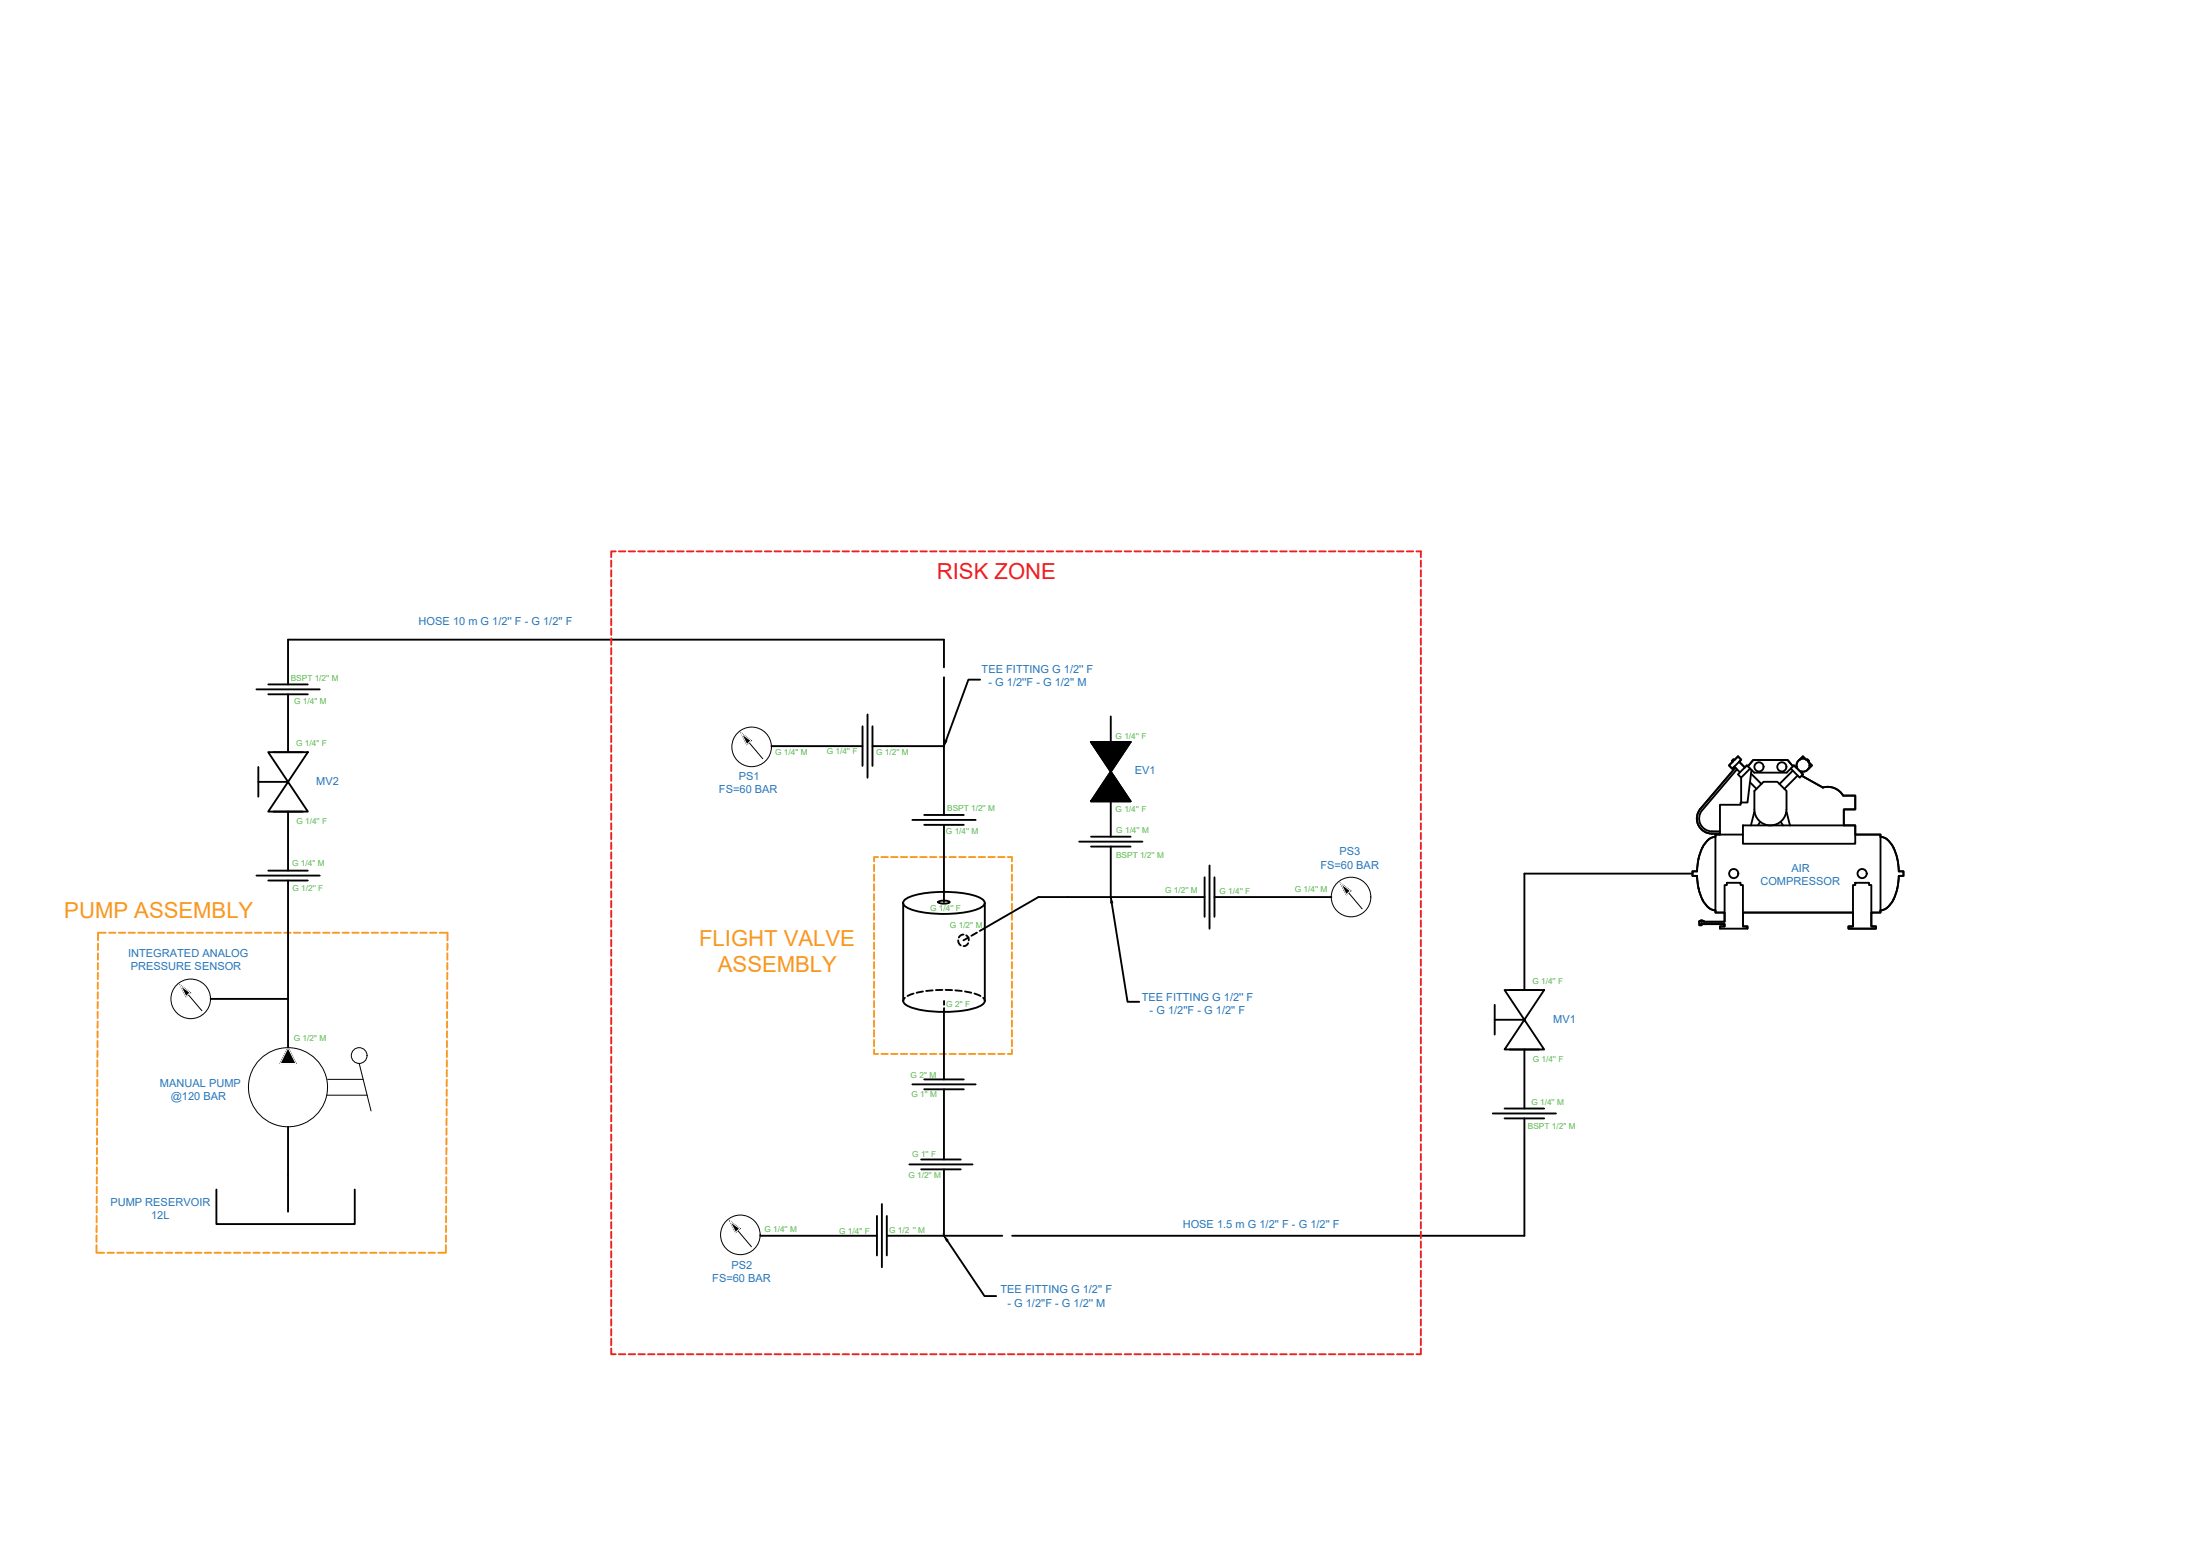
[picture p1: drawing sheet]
<svg xmlns="http://www.w3.org/2000/svg" width="297mm" height="210mm" viewBox="0 0 297 210" stroke-linecap="round" stroke-linejoin="round" font-family="sans-serif">
<!-- layer: 0 -->
<g fill="none" stroke="#f8991e" stroke-width=".25">
<path d="M118 116.7v.9M118 118v.9M118 119.4v.8M118.6 115.7h-.6v.6M119 115.7h.9M120.3 115.7h.9M121.6 115.7h.9M122.9 115.7h.9M124.2 115.7h.9M125.6 115.7h.8M126.9 115.7h.8M128.2 115.7h.9"/>
<path d="M129.5 115.7h.9M130.8 115.7h.9M132.1 115.7h.9M133.4 115.7h.9M134.8 115.7h.8M136.1 115.7h.5v.6M136.6 116.7v.9M136.6 118v.9M136.6 119.4v.8M13.2 139.2v.9M13.2 137.9v.8M13.2 136.6v.8"/>
<path d="M13.2 135.2v.9M13.2 133.9v.9M13.2 132.6v.9M13.2 131.3v.9M13.2 130v.9M13.2 128.7v.9M13.2 127.4v.8M14.3 125.9h-1.1v1M14.7 125.9h.9M16 125.9h.9M17.4 125.9h.8M18.7 125.9h.8"/>
<path d="M20 125.9h.9M21.3 125.9h.9M22.6 125.9h.9M23.9 125.9h.9M25.2 125.9h.9M26.5 125.9h.9M27.9 125.9h.8M29.2 125.9h.8M30.5 125.9h.9M31.8 125.9h.9M33.1 125.9h.9M34.4 125.9h.9"/>
<path d="M35.7 125.9h.9M37 125.9h.9M38.4 125.9h.8M39.7 125.9h.9M41 125.9h.9M42.3 125.9h.9M43.6 125.9h.9M44.9 125.9h.9M46.2 125.9h.9M47.6 125.9h.8M48.9 125.9h.8M50.2 125.9h.9"/>
<path d="M51.5 125.9h.9M52.8 125.9h.9M54.1 125.9h.9M55.4 125.9h.9M56.7 125.9h.9M58.1 125.9h.8M59.4 125.9h1v1M60.4 139.2v.9M60.4 136.6v.8M60.4 137.9v.8M60.4 133.9v.9M60.4 135.2v.9"/>
<path d="M60.4 132.6v.9M60.4 131.3v.9M60.4 130v.9M60.4 128.7v.9M60.4 127.4v.8M118 120.7v.8M118 122v.8M118 123.3v.9M118 124.6v.9M118 125.9v.9M118 127.2v.9M118 128.5v.9"/>
<path d="M118 129.9v.8M118 131.2v.8M118 132.5v.9M118 133.8v.9M118 135.1v.9M118 136.4v.9M118 137.7v.9M118 139.1v.8M136.6 120.7v.8M136.6 122v.8M136.6 123.3v.9M136.6 124.6v.9"/>
<path d="M136.6 125.9v.9M136.6 127.2v.9M136.6 128.5v.9M136.6 129.9v.8M136.6 131.2v.8M136.6 132.5v.9M136.6 133.8v.9M136.6 135.1v.9M136.6 136.4v.9M136.6 137.7v.9M136.6 139.1v.8M13.1 157.6v.9"/>
<path d="M13.1 158.9v.9M13.1 156.3v.8M13.1 153.6v.9M13.1 154.9v.9M13.1 151v.9M13.1 152.3v.9M13.1 149.7v.9M13.1 147.1v.8M13.1 148.4v.9M13.1 145.8v.8M13.2 144.4l-.1 .9M13.2 143.1v.9"/>
<path d="M13.2 140.5v.9M13.2 141.8v.9M60.3 157.6v.9M60.3 158.9l-.1 .9M60.3 156.3v.8M60.3 153.6v.9M60.3 154.9v.9M60.3 151v.9M60.3 152.3v.9M60.3 149.7v.9M60.3 147.1v.8M60.3 148.4v.9"/>
<path d="M60.3 145.8v.8M60.3 143.1v.9M60.3 144.4v.9M60.3 140.5v.9M60.3 141.8v.9M118 141.7v.6h.6M118 140.4v.8M119 142.3h.9M120.3 142.3h.9M121.6 142.3h.9M122.9 142.3h.9M124.2 142.3h.9"/>
<path d="M125.6 142.3h.8M126.9 142.3h.8M128.2 142.3h.9M129.5 142.3h.9M130.8 142.3h.9M132.1 142.3h.9M133.4 142.3h.9M134.8 142.3h.8M136.6 141.7v.6h-.5M136.6 140.4v.8M13 168.1v1h1.1M13 166.8v.8"/>
<path d="M13 164.1v.9M13 165.4v.9M13.1 162.8v.9M13.1 160.2v.9M13.1 161.5v.9M14.5 169.1h.9M15.8 169.1h.9M17.1 169.1h.9M18.4 169.1h.9M19.8 169.1h.8M21.1 169.1h.8M22.4 169.1h.9"/>
<path d="M23.7 169.1h.9M25 169.1h.9M26.3 169.1h.9M27.6 169.1h.9M29 169.1h.8M30.3 169.1h.8M31.6 169.1h.9M32.9 169.1h.9M34.2 169.1h.9M35.5 169.1h.9M36.8 169.1h.9M38.1 169.1h.9"/>
<path d="M39.5 169.1h.8M40.8 169.1h.9M42.1 169.1h.9M43.4 169.1h.9M44.7 169.1h.9M46 169.1h.9M47.3 169.1h.9M48.6 169.1h.9M50 169.1h.8M51.3 169.1h.9M52.6 169.1h.9M53.9 169.1h.9"/>
<path d="M55.2 169.1h.9M56.5 169.1h.9M57.8 169.1h.9M60.2 168.1v1h-1M60.2 166.8v.8M60.2 164.1v.9M60.2 165.4v.9M60.2 161.5v.9M60.2 162.8v.9M60.2 160.2v.9"/>
</g>
<g fill="none" stroke="#000" stroke-width=".25">
<path d="M38.9 93.7v7.8M127.5 90.1v-3.8h-88.6v6.1M127.5 91.4v18.6M132.3 91.7h-1.5l-3.1 8.3M150 96.7v3.5M38.9 109.6v7.9M38.9 118.9v22.5M104.2 100.7h12.3M117.8 100.7h9.7M127.5 111.3v10.5M150 108.2v4.7M150 114.3v6.8"/>
<path d="M228.5 117.9h-22.7v15.7M121.9 121.9v13.2M122 121.6a4.1 4.1 0 0 1 2.4-1 16.6 16.6 0 0 1 7.6 .4l.8 .6 .2 .3a1.85 1.85 0 0 1-1.7 1 16.9 16.9 0 0 1-8.4-.2l-.9-.5-.1-.3zM122.2 134.7l-.3 .4M123.3 134.1l-.8 .3M124.6 133.8l-.8 .2M125.9 133.7l-.9 .1M126.7 121.8a1.57 1.57 0 0 1 1.5 0 1.57 1.57 0 0 1-1.5 0zM127.2 133.6l-.8 .1M127.5 135.1v.5M127.5 136.1v9.6M127.7 133.6l.9 .1"/>
<path d="M129 133.7l.9 .1M129.4 126.9l.1 .4 .2 .3M130.1 126.1l-.4 .2-.2 .3M130.3 133.8l.8 .2M130.5 126.3l.2 .2 .1 .4M130.7 127.3l-.2 .3-.4 .1M130.8 126.5l-.7 .4M131.6 134.1l.8 .3M131.9 125.9l-.7 .4M132.7 134.7l.3 .4M133 135.1a1.51 1.51 0 0 1-1.3 1 16.3 16.3 0 0 1-9-.2l-.7-.5-.1-.3M133 121.9v13.2"/>
<path d="M150.1 121.9l2.1 13.3h1.6M162.6 121.1h-22.4l-7.9 4.6M164 121.1h15.8M127.5 147v9.5M127.5 157.8v9M205.8 151v15.8h-69.1M205.8 141.7v7.9M102.6 166.8h15.8M119.7 166.8h15.6M127.9 167.5l5 7.4h1.6"/>
</g>
<!-- layer: SYMS -->
<g fill="none" stroke="#000" stroke-width=".25">
<path d="M34.6 93.1h8.6M36.2 92.4h5.4M36.2 93.7h5.4M116.5 98v5.4M117.1 96.4v8.6M117.8 98v5.4M34.6 118.2h8.6M34.9 103.5v4M34.9 105.5h4M36.2 101.5l5.4 8.1h-5.4l5.4-8.1zM36.2 117.5h5.4M36.2 118.9h5.4"/>
<path d="M36.9 101.5h4M36.9 109.6h4M123.2 110.7h8.5M124.8 110h5.3M124.8 111.3h5.3M145.7 113.6h8.5M147.3 100.2h5.4l-2.7 4zM147.3 100.2l5.4 8h-5.4l5.4-8zM147.3 112.9h5.4M147.3 114.3h5.4M150 104.2l2.7 4h-5.4zM162.6 118.4v5.4"/>
<path d="M163.3 116.8v8.6M164 118.4v5.4M229.1 117.6h-.6v.6h.6a5.9 5.9 0 0 0 1.7 4.4M229.6 109.2a2.04 2.04 0 0 0-.3 2.1 2.04 2.04 0 0 0 1.8 1.2M231.1 112.5h1.1v.2h-.6v.3a2.49 2.49 0 0 0-1.9 1.8l-.4 1.5-.2 1.3M231.1 112.5h1.1M234.2 102.6l-.2-.1-.2 .2 .1 .1M234.2 103.5l.7 .8M234.3 103.6l-4.7 5.6M234.5 103.9l-4.7 5.5a1.73 1.73 0 0 0-.2 1.8 1.73 1.73 0 0 0 1.5 1h1.1M234.7 102.1l.4 .4-1.2 1.3-.5-.5zM234.8 102.8l.8 .8"/>
<path d="M235.1 105v3.3M235.3 111.4h15.2v2.5h-15.2zM235.3 112.7h-3.7v10.5h1.3M236 103.4l.7-.8h4.7l.7 .8M236.3 105.6l.9 .9M236.3 103.7l-1.2 1.3-.4-.5 1.2-1.2 1 1h4.3l1-1 1.2 1.2-.4 .5-1.2-1.3M236.4 104.4l1.4 1.4M236.5 103.9l-.6 4.4h-.9v.3h-2.8v4.1M236.9 106.8l1.2-1.3h1.9l1.2 1.3v2.5a2.16 2.16 0 0 1-2.2 2.1 2.16 2.16 0 0 1-2.1-2.1zM236.9 109.6l-.5 1.8M237.6 111l-.3 .4M240.4 111l.3 .4"/>
<path d="M241.2 109.6l.5 1.8M242.1 104l-1.8 1.8M242.6 103.5l-.1 .1-.3-.3-.1 .1-.7-.8h-4.7l-.7 .8-.1-.1-.3 .3-.8-.8 .3-.3-.4-.4-.5 .5-.2-.1-.2 .2 .1 .1-.5 .5 .5 .5 .3-.3 .1 .1-4.7 5.6M242.6 103.5l-.1 .1M242.7 104.7l-1.8 1.8M243 102.6l.4-.5 .5 .5 .1-.1 .2 .2-.1 .1 .5 .5-.4 .5 .4-.5-.4-.4M243 102.5a.87 .87 0 0 0-.4 1M243.1 104.3l.1-.1-.1 .1 .3 .2-.1 .2 2.8 1.6-2.8-1.6M243.8 102.5l-.4-.4-.4 .5M243.9 102.6l.1-.1 .2 .2-.1 .1M244.2 103.7a.87 .87 0 0 1-1 .4M246.1 106.3a2.42 2.42 0 0 1 2.8 1.1"/>
<path d="M248.9 111.4v-2.1h1.6v-1.9h-1.6h1.6v1.9h-1.6v2.1h1.6v1.3h3.4v.3a2.7 2.7 0 0 1 2.1 2.1l.2 1.2 .2 1.3M250.2 119.5h.3v-.3h1.9v.3h.3v5.5h.6v.4h-3.7v-.4h.6zM250.5 112.7h3.4v10.5h-1.2M256.4 117.6h.6v.6h-.6a5.9 5.9 0 0 1-1.7 4.4M201.8 135.6v4.1M201.8 137.7h4M203.1 133.6l5.4 8.1h-5.4l5.4-8.1zM203.8 133.6h4M229.4 124.4a.39 .39 0 0 1 .7 0M229.4 124.4v.5h.4v-.3l.1 .1h3v.3h-.7v.4M230.1 124.4h2.8v-4.9h.3v-.3h1.8v.3h.3v5.5h.6v.4M230.8 122.6l.2 .1 .6 .2v.3h1.3v1.2h-2.8"/>
<path d="M235.3 123.2h14.9M254.7 122.6l-.2 .1-.6 .2v.3h-1.2v1.8h.6v.4h-3.7v-.4h.6v-1.8h-14.9v1.8h.6v.4h-3.7v-.4h.7v-.3h-3l-.1-.1v.3h-.4v-.5M38.9 158.6v5M122.8 157.2h8.5M123.2 146.4h8.5M124.4 156.5h5.3M124.4 157.8h5.3M124.8 145.7h5.3M124.8 147h5.3M201.5 150.3h8.6M203.1 149.6h5.4M203.1 151h5.4"/>
<path d="M203.8 141.7h4M29.2 160.6v4.6h18.7v-4.6M118.4 164.1v5.4M119.1 162.5v8.6M119.7 164.1v5.4"/>
<circle cx="234.1" cy="117.9" r=".62"/>
<circle cx="237.5" cy="103.5" r=".62"/>
<circle cx="240.6" cy="103.5" r=".62"/>
<circle cx="243.4" cy="103.3" r=".87"/>
<circle cx="251.4" cy="117.9" r=".62"/>
</g>
<g fill="none" stroke="#000" stroke-width=".14">
<path d="M100.1 99l2.9 3.4M100.1 99l1.3 1-.6 .5zM181 119.3l2.9 3.4M181 119.3l1.3 .9-.5 .6zM24.4 133l2.9 3.4M24.4 133l1.3 1-.6 .5zM38.9 141.4l1.1 2.2h-2.2zM44.1 147.8h5.5M44.2 145.7h4.8M48.5 143.6l1.6 6.4M98.6 164.9l2.9 3.4M98.6 164.9l1.3 .9-.6 .6z"/>
<circle cx="101.5" cy="100.8" r="2.67"/>
<circle cx="25.8" cy="134.8" r="2.67"/>
<circle cx="182.4" cy="121.1" r="2.67"/>
<circle cx="38.9" cy="146.8" r="5.3"/>
<circle cx="48.5" cy="142.5" r="1.06"/>
<circle cx="100" cy="166.7" r="2.67"/>
</g>
<g fill="#000" stroke="#000" stroke-width=".14">
<path d="M149.9 104.1l.1 .1zM38.9 141.4l1.1 2.2h-2.2z"/>
<path d="M100.1 99l1.3 1h-.8zM100.6 100l.2 .5 .6-.5z"/>
<path d="M147.3 100.2h2.7zM147.3 100.2h2.7z"/>
<path d="M147.3 108.1l2.7 .1zM147.3 108.1l2.7 .1h-2.7z"/>
<path d="M150 104.2l2.6 3.9zM150 104.2l2.6 3.9h-5.3z"/>
<path d="M150.4 108.1l2.3 .1zM150.4 108.1l2.3 .1z"/>
<path d="M147.3 100.2l2.7 3.9 2.6-3.9zM147.3 100.2l2.7 3.9h-.1z"/>
<path d="M150.4 100.2h2.3zM150.4 100.2h2.2z"/>
<path d="M181 119.3l1.3 .9h-.8zM181.5 120.2l.3 .6 .5-.6z"/>
<path d="M24.4 133l1.3 1h-.8zM24.9 134l.2 .5 .6-.5z"/>
<path d="M98.6 164.9l1.3 .9h-.8zM99.1 165.8l.2 .6 .6-.6z"/>
</g>
<path d="M100.1 99l1.3 1-.6 .5zM181 119.3l1.3 .9-.5 .6zM24.4 133l1.3 1-.6 .5zM38.9 141.4l1.1 2.2h-2.2zM98.6 164.9l1.3 .9-.6 .6z" fill="none" stroke="#fafafa" stroke-width=".14"/>
<!-- layer: 0 -->
<path d="M127.6 99.9l.3 .1-.4 .7zM150 121.1l.2 .8h-.2zM127.5 166.8l.5 .6-.2 .1z" fill="#000" stroke="#000" stroke-width=".14"/>
<!-- layer: WIRES -->
<path d="M28.4 134.8h10.5M38.9 152.1v6.5" fill="none" stroke="#000" stroke-width=".25"/>
<!-- layer: 0 -->
<g fill="none" stroke="#ed1f24" stroke-width=".25">
<path d="M82.5 75.7v.8M82.5 77v.8M82.5 78.3v.8M82.5 79.6v.9M83.1 74.4h-.6v.8M83.6 74.4h.8M84.9 74.4h.9M86.2 74.4h.9M87.5 74.4h.9M88.8 74.4h.9M90.1 74.4h.9M91.4 74.4h.9"/>
<path d="M92.7 74.4h.9M94.1 74.4h.8M95.4 74.4h.9M96.7 74.4h.9M98 74.4h.9M99.3 74.4h.9M100.6 74.4h.9M101.9 74.4h.9M103.3 74.4h.8M104.6 74.4h.8M105.9 74.4h.9M107.2 74.4h.9"/>
<path d="M108.5 74.4h.9M109.8 74.4h.9M111.1 74.4h.9M112.5 74.4h.8M113.8 74.4h.8M115.1 74.4h.9M116.4 74.4h.9M117.7 74.4h.9M119 74.4h.9M120.3 74.4h.9M121.6 74.4h.9M123 74.4h.8"/>
<path d="M124.3 74.4h.8M125.6 74.4h.9M126.9 74.4h.9M128.2 74.4h.9M129.5 74.4h.9M130.8 74.4h.9M132.2 74.4h.8M133.5 74.4h.8M134.8 74.4h.9M136.1 74.4h.9M137.4 74.4h.9M138.7 74.4h.9"/>
<path d="M140 74.4h.9M141.3 74.4h.9M142.7 74.4h.8M144 74.4h.8M145.3 74.4h.9M146.6 74.4h.9M147.9 74.4h.9M149.2 74.4h.9M150.5 74.4h.9M151.8 74.4h.9M153.2 74.4h.8M154.5 74.4h.8"/>
<path d="M155.8 74.4h.9M157.1 74.4h.9M158.4 74.4h.9M159.7 74.4h.9M161 74.4h.9M162.4 74.4h.8M163.7 74.4h.8M165 74.4h.9M166.3 74.4h.9M167.6 74.4h.9M168.9 74.4h.9M170.2 74.4h.9"/>
<path d="M171.5 74.4h.9M172.9 74.4h.8M174.2 74.4h.8M175.5 74.4h.9M176.8 74.4h.9M178.1 74.4h.9M179.4 74.4h.9M180.7 74.4h.9M182.1 74.4h.8M183.4 74.4h.8M184.7 74.4h.9M186 74.4h.9"/>
<path d="M187.3 74.4h.9M188.6 74.4h.9M189.9 74.4h.9M191.2 74.4h.6v.8M191.8 75.7v.8M191.8 77v.8M191.8 78.3v.8M191.8 79.6v.9M82.5 80.9v.9M82.5 82.2v.9M82.5 83.5v.9M82.5 84.8v.9"/>
<path d="M82.5 86.2v.8M82.5 87.5v.8M82.5 88.8v.9M82.5 90.1v.9M82.5 91.4v.9M82.5 92.7v.9M82.5 94v.9M82.5 95.4v.8M82.5 96.7v.8M82.5 98v.9M82.5 99.3v.9M191.8 80.9v.9"/>
<path d="M191.8 82.2v.9M191.8 83.5v.9M191.8 84.8v.9M191.8 86.2v.8M191.8 87.5v.8M191.8 88.8v.9M191.8 90.1v.9M191.8 91.4v.9M191.8 92.7v.9M191.8 94v.9M191.8 95.4v.8M191.8 96.7v.8"/>
<path d="M191.8 98v.9M191.8 99.3v.9M82.5 100.6v.9M82.5 101.9v.9M82.5 103.2v.9M82.5 104.5v.9M82.5 105.9v.8M82.5 107.2v.8M82.5 108.5v.9M82.5 109.8v.9M82.5 111.1v.9M82.5 112.4v.9"/>
<path d="M82.5 113.7v.9M82.5 115v.9M82.5 116.4v.8M82.5 117.7v.9M82.5 119v.9M191.8 100.6v.9M191.8 101.9v.9M191.8 103.2v.9M191.8 104.5v.9M191.8 105.9v.8M191.8 107.2v.8M191.8 108.5v.9"/>
<path d="M191.8 109.8v.9M191.8 111.1v.9M191.8 112.4v.9M191.8 113.7v.9M191.8 115v.9M191.8 116.4v.8M191.8 117.7v.9M191.8 119v.9M82.5 120.3v.9M82.5 121.6v.9M82.5 122.9v.9M82.5 124.2v.9"/>
<path d="M82.5 125.6v.8M82.5 126.9v.8M82.5 128.2v.8M82.5 129.5v.9M82.5 130.8v.9M82.5 132.1v.9M82.5 133.4v.9M82.5 134.7v.9M82.5 136.1v.8M82.5 137.4v.8M82.5 138.7v.9M82.5 140v.9"/>
<path d="M191.8 120.3v.9M191.8 121.6v.9M191.8 122.9v.9M191.8 124.2v.9M191.8 125.6v.8M191.8 126.9v.8M191.8 128.2v.8M191.8 129.5v.9M191.8 130.8v.9M191.8 132.1v.9M191.8 133.4v.9M191.8 134.7v.9"/>
<path d="M191.8 136.1v.8M191.8 137.4v.8M191.8 138.7v.9M191.8 140v.9M82.5 141.3v.9M82.5 142.6v.9M82.5 143.9v.9M82.5 145.3v.8M82.5 146.6v.8M82.5 147.9v.9M82.5 149.2v.9M82.5 150.5v.9"/>
<path d="M82.5 151.8v.9M82.5 153.1v.9M82.5 154.4v.9M82.5 155.8v.8M82.5 157.1v.8M82.5 158.4v.9M82.5 159.7v.9M191.8 141.3v.9M191.8 142.6v.9M191.8 143.9v.9M191.8 145.3v.8M191.8 146.6v.8"/>
<path d="M191.8 147.9v.9M191.8 149.2v.9M191.8 150.5v.9M191.8 151.8v.9M191.8 153.1v.9M191.8 154.4v.9M191.8 155.8v.8M191.8 157.1v.8M191.8 158.4v.9M191.8 159.7v.9M82.5 161v.9M82.5 162.3v.9"/>
<path d="M82.5 163.6v.9M82.5 164.9v.9M82.5 166.3v.8M82.5 167.6v.9M82.5 168.9v.9M82.5 170.2v.9M82.5 171.5v.9M82.5 172.8v.9M82.5 174.1v.9M82.5 175.5v.8M82.5 176.8v.8M82.5 178.1v.9"/>
<path d="M82.5 179.4v.9M191.8 161v.9M191.8 162.3v.9M191.8 163.6v.9M191.8 164.9v.9M191.8 166.3v.8M191.8 167.6v.9M191.8 168.9v.9M191.8 170.2v.9M191.8 171.5v.9M191.8 172.8v.9M191.8 174.1v.9"/>
<path d="M191.8 175.5v.8M191.8 176.8v.8M191.8 178.1v.9M191.8 179.4v.9M82.5 182v.8h.6M82.5 180.7v.9M83.6 182.8h.8M84.9 182.8h.9M86.2 182.8h.9M87.5 182.8h.9M88.8 182.8h.9M90.1 182.8h.9"/>
<path d="M91.4 182.8h.9M92.7 182.8h.9M94.1 182.8h.8M95.4 182.8h.9M96.7 182.8h.9M98 182.8h.9M99.3 182.8h.9M100.6 182.8h.9M101.9 182.8h.9M103.3 182.8h.8M104.6 182.8h.8M105.9 182.8h.9"/>
<path d="M107.2 182.8h.9M108.5 182.8h.9M109.8 182.8h.9M111.1 182.8h.9M112.5 182.8h.8M113.8 182.8h.8M115.1 182.8h.9M116.4 182.8h.9M117.7 182.8h.9M119 182.8h.9M120.3 182.8h.9M121.6 182.8h.9"/>
<path d="M123 182.8h.8M124.3 182.8h.8M125.6 182.8h.9M126.9 182.8h.9M128.2 182.8h.9M129.5 182.8h.9M130.8 182.8h.9M132.2 182.8h.8M133.5 182.8h.8M134.8 182.8h.9M136.1 182.8h.9M137.4 182.8h.9"/>
<path d="M138.7 182.8h.9M140 182.8h.9M141.3 182.8h.9M142.7 182.8h.8M144 182.8h.8M145.3 182.8h.9M146.6 182.8h.9M147.9 182.8h.9M149.2 182.8h.9M150.5 182.8h.9M151.8 182.8h.9M153.2 182.8h.8"/>
<path d="M154.5 182.8h.8M155.8 182.8h.9M157.1 182.8h.9M158.4 182.8h.9M159.7 182.8h.9M161 182.8h.9M162.4 182.8h.8M163.7 182.8h.8M165 182.8h.9M166.3 182.8h.9M167.6 182.8h.9M168.9 182.8h.9"/>
<path d="M170.2 182.8h.9M171.5 182.8h.9M172.9 182.8h.8M174.2 182.8h.8M175.5 182.8h.9M176.8 182.8h.9M178.1 182.8h.9M179.4 182.8h.9M180.7 182.8h.9M182.1 182.8h.8M183.4 182.8h.8M184.7 182.8h.9"/>
<path d="M186 182.8h.9M187.3 182.8h.9M188.6 182.8h.9M189.9 182.8h.9M191.8 182v.8h-.6M191.8 180.7v.9"/>
</g>
<text font-size="3" fill="#ed1f24" x="126.5" y="78.1">RISK ZONE</text>
<g font-size="3" fill="#f8991e">
<text x="8.7" y="124">PUMP ASSEMBLY</text>
<text x="94.4" y="127.7">FLIGHT VALVE</text>
<text x="96.9" y="131.3">ASSEMBLY</text>
</g>
<g font-size="1.5" fill="#2776bb">
<text x="56.5" y="84.4">HOSE 10 m G 1/2'' F - G 1/2'' F</text>
<text x="132.5" y="90.9">TEE FITTING G 1/2'' F</text>
<text x="133.5" y="92.6">- G 1/2''F - G 1/2'' M</text>
<text x="42.7" y="106">MV2</text>
<text x="97.1" y="107">FS=60 BAR</text>
<text x="99.8" y="105.2">PS1</text>
<text x="153.2" y="104.5">EV1</text>
<text x="178.3" y="117.3">FS=60 BAR</text>
<text x="180.8" y="115.5">PS3</text>
<text x="237.7" y="119.4">COMPRESSOR</text>
<text x="241.9" y="117.7">AIR</text>
<text x="17.3" y="129.2">INTEGRATED ANALOG</text>
<text x="17.7" y="131">PRESSURE SENSOR</text>
<text x="154.2" y="135.1">TEE FITTING G 1/2'' F</text>
<text x="155.2" y="136.9">- G 1/2''F - G 1/2'' F</text>
<text x="209.7" y="138.1">MV1</text>
<text x="21.6" y="146.7">MANUAL PUMP</text>
<text x="23.1" y="148.5">@120 BAR</text>
<text x="14.9" y="162.8">PUMP RESERVOIR</text>
<text x="20.4" y="164.5">12L</text>
<text x="159.7" y="165.7">HOSE 1.5 m G 1/2'' F - G 1/2'' F</text>
<text x="96.2" y="173.1">FS=60 BAR</text>
<text x="98.7" y="171.3">PS2</text>
<text x="135.1" y="174.6">TEE FITTING G 1/2'' F</text>
<text x="136" y="176.4">- G 1/2''F - G 1/2'' M</text>
</g>
<g font-size="1.1" fill="#58ba48">
<text x="39.3" y="91.9">BSPT 1/2'' M</text>
<text x="39.7" y="95">G 1/4'' M</text>
<text x="40" y="100.7">G 1/4'' F</text>
<text x="104.7" y="101.9">G 1/4'' M</text>
<text x="111.6" y="101.8">G 1/4'' F</text>
<text x="118.3" y="101.9">G 1/2'' M</text>
<text x="150.6" y="99.7">G 1/4'' F</text>
<text x="40" y="111.3">G 1/4'' F</text>
<text x="127.7" y="112.6">G 1/4'' M</text>
<text x="127.9" y="109.5">BSPT 1/2'' M</text>
<text x="150.6" y="109.6">G 1/4'' F</text>
<text x="150.7" y="112.5">G 1/4'' M</text>
<text x="39.4" y="117">G 1/4'' M</text>
<text x="150.7" y="115.9">BSPT 1/2'' M</text>
<text x="39.5" y="120.3">G 1/2'' F</text>
<text x="125.6" y="123">G 1/4'' F</text>
<text x="128.3" y="125.2">G 1/2'' M</text>
<text x="157.3" y="120.6">G 1/2'' M</text>
<text x="164.7" y="120.7">G 1/4'' F</text>
<text x="174.8" y="120.4">G 1/4'' M</text>
<text x="127.8" y="136">G 2'' F</text>
<text x="206.9" y="132.8">G 1/4'' F</text>
<text x="39.7" y="140.5">G 1/2'' M</text>
<text x="206.9" y="143.4">G 1/4'' F</text>
<text x="123" y="145.5">G 2'' M</text>
<text x="123" y="148.1">G 1'' M</text>
<text x="206.8" y="149.2">G 1/4'' M</text>
<text x="206.3" y="152.4">BSPT 1/2'' M</text>
<text x="122.6" y="159.1">G 1/2'' M</text>
<text x="123.2" y="156.2">G 1'' F</text>
<text x="103.2" y="166.3">G 1/4'' M</text>
<text x="113.3" y="166.5">G 1/4'' F</text>
<text x="120" y="166.5">G 1/2 '' M</text>
</g>
</svg>
